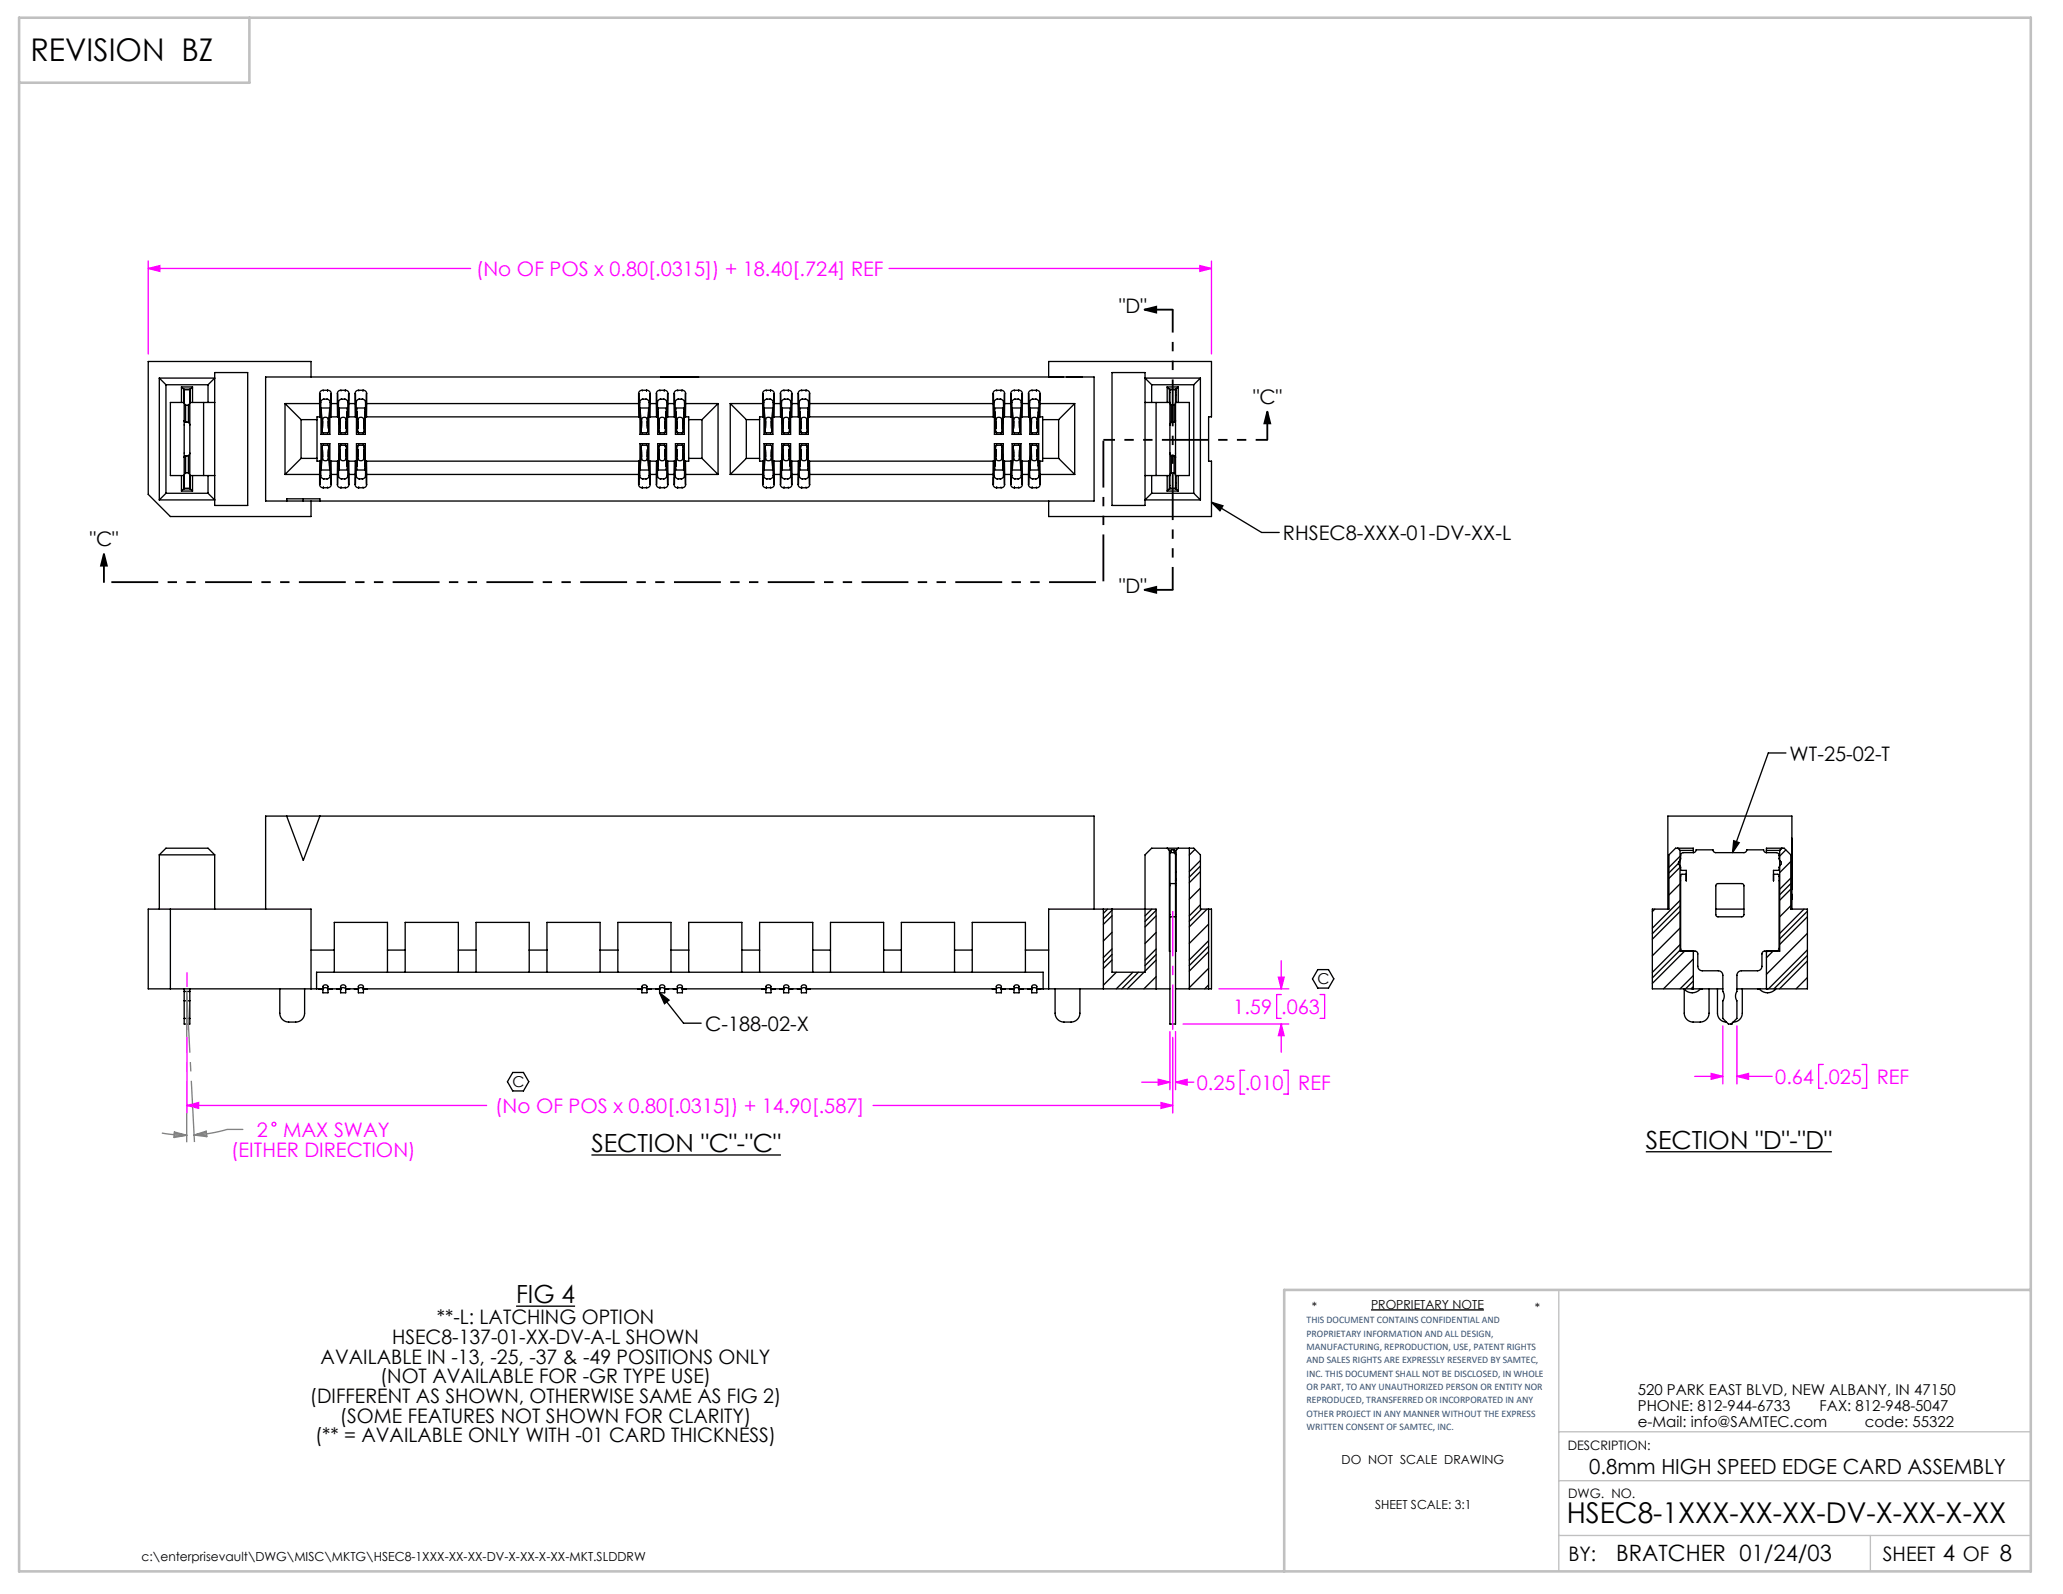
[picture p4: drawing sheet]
<svg xmlns="http://www.w3.org/2000/svg" width="279mm" height="216mm" viewBox="0 0 279 216" stroke-linecap="round" stroke-linejoin="round" font-family="sans-serif">
<path d="M0 0h279.4v215.9h-279.4z" fill="none" stroke="#fff" stroke-width=".18"/>
<g fill="none" stroke="#000" stroke-width=".18">
<path d="M21.6 51.2h7.5l-.9 .9M21.6 51.2v16.5M21.6 51.2l.9 .9M22.5 52.1h5.7M22.5 52.1v14.7M24.6 52.4h1.5M24.6 52.4v2.1M24.6 52.4l.3 .3M24.9 52.7h.9M24.9 52.7v1.8M24.9 52.8h.8M24.9 53.5h.1"/>
<path d="M24.9 57v4.9M24.9 57l.1 .2h.1M24.9 52.7v4.3M25.1 54.9l-.2-.4h-1.8v9.9h1.8l.2-.4M25.1 57.2h.4M25.1 54.9h.4M25.1 54.9v2.3M25.5 57.2l.2 .4M25.5 54.9v2.3M25.7 52.8v13.3M25.7 52.7v.1M25.8 52.7v1.8"/>
<path d="M26.1 52.4v2.1M26.1 52.4l-.3 .3M27.6 54.5v9.9M28.2 52.1v2.4M29.1 54.5h-3.4l-.2 .4M29.1 50.5h4.4v18h-4.4zM36 51.1h112.2v16.8h-112.2zM38.6 54.7h4.7M38.6 54.7v9.6M38.6 54.7l2.2 2.1M40.8 56.8h2.1M40.8 56.8v5.3"/>
<path d="M42.1 51.1v-2.1h-22v18l3 3h19v-2.1M43.3 54.7v-1.4a.45 .45 0 0 1 .4-.4h.7a.45 .45 0 0 1 .5 .4v1.4M43.3 54.7v1.8M43.3 53.3l.1 1.2M43.4 55.8h.1M43.4 55.3h1.3M43.5 55.9h.1M43.5 55.3l.1 3.1 .2 .2M43.5 55.7v.2M43.6 58.4l.2 .2M43.7 57.1v.9M43.8 58.6h.6"/>
<path d="M43.8 52.9v.1M43.8 54.1h.5M43.9 54.1a.45 .45 0 0 0-.5 .4v1.2M44.3 54.1a.45 .45 0 0 1 .4 .4v2h1.1v-.7h.1M44.4 52.9v.1M44.4 58.6h.1M44.5 58v-1.2a.41 .41 0 0 0-.4-.3 .41 .41 0 0 0-.4 .3v1.3l-.1-.1M44.5 57.7v.4v-.1M44.5 58.4l-.1 .2M44.6 55.9h.1M44.6 55.8h.1M44.6 55.7v.2"/>
<path d="M44.7 55.3l-.2 3.1M44.7 55.9v2.9h-1.2l-.1-2.9v.6h-.5v6h.5v.6M44.8 53.3v1M44.9 54.7h.8M44.9 54.7l-.1 1.8M45.7 54.7v-1.4a.45 .45 0 0 1 .4-.4h.7a.45 .45 0 0 1 .5 .4v1.4M45.7 54.7v1.8M45.7 53.3l.1 1.2M45.8 55.3h1.3M45.9 55.9h.1M45.9 55.3l.2 2.8v-1.3a.41 .41 0 0 1 .4-.3 .41 .41 0 0 1 .4 .3v1.2M45.9 55.7v.2"/>
<path d="M45.9 55.8l.1 2.7 .2 .1M46 58.4l.2 .2M46.1 57.1v.9M46.2 58.6h.6M46.2 52.9v.1M46.2 54.1h.5M46.3 54.1a.45 .45 0 0 0-.5 .4v1.2M46.7 54.1a.45 .45 0 0 1 .4 .4v2h1.1v-.7h.1M46.8 52.9v.1M46.8 58.6h.1M46.9 58.4l-.1 .2M47 55.9h.1"/>
<path d="M47 55.8h.1v3h-1.2v-3M47 55.8l-.1 2.6M47 55.7v.2M47.1 55.3l-.2 2.8v-.4M47.2 53.3v1M47.3 54.7h.8M47.3 54.7l-.1 1.8M48.1 54.7v-1.4a.45 .45 0 0 1 .4-.4h.7a.45 .45 0 0 1 .5 .4v1.4M48.1 54.7v1.8M48.1 53.3l.1 1.2M48.2 55.3h1.3M48.3 55.8v3h1.2v-3"/>
<path d="M48.3 55.9h.1M48.3 55.3l.2 2.8v-.4M48.3 55.7v.2M48.3 55.8l.1 2.7 .2 .1M48.4 58.4l.2 .2M48.5 58v-1.2a.41 .41 0 0 1 .4-.3 .41 .41 0 0 1 .4 .3v1.2M48.6 52.9v.1M48.6 54.1h.5M48.7 54.1a.45 .45 0 0 0-.5 .4v1.2M49.1 54.1a.45 .45 0 0 1 .4 .4v1.2M49.2 52.9v.1M49.2 58.6h.1"/>
<path d="M49.3 58.4l-.1 .2h-.6M49.4 55.9h.1M49.4 55.8l.1 .7h37.1v-.7h.1M49.4 55.8l-.1 2.6M49.4 55.7v.2M49.5 55.3l-.2 2.8v-.4M49.6 53.3v1M49.7 54.7h36.8M49.7 54.7l-.1 1.8M86.5 54.7v-1.4a.45 .45 0 0 1 .4-.4h.7a.45 .45 0 0 1 .5 .4v1.4M86.5 54.7v1.8M86.5 53.3l.1 1.2"/>
<path d="M86.6 55.3h1.3M86.7 55.8v3h1.2v-3M86.7 55.9h.1M86.7 55.3l.2 2.8v-.4M86.7 55.7v.2M86.7 55.8l.2 2.7 .1 .1M86.8 58.4l.2 .2M86.9 58v-1.2a.41 .41 0 0 1 .4-.3 .41 .41 0 0 1 .4 .3v1.2M87 58.6h.6M87 52.9v.1M87 54.1h.5M87.1 54.1a.45 .45 0 0 0-.5 .4v1.2"/>
<path d="M87.5 54.1a.45 .45 0 0 1 .4 .4v2h1.1v-.7h.1M87.6 52.9v.1M87.6 58.6h.1M87.7 57.7v.4v-.1M87.7 58.4l-.1 .2M87.8 55.9h.1M87.8 55.8h.1M87.8 55.7v.2M87.9 55.3l-.2 3.1M88 53.3v1M88.1 54.7h.8M88.1 54.7l-.1 1.8"/>
<path d="M88.9 54.7v-1.4a.45 .45 0 0 1 .4-.4h.7a.45 .45 0 0 1 .5 .4v1.4M88.9 54.7v1.8M88.9 53.3l.1 1.2M89 55.3h1.3M89.1 55.8v3h1.2v-3M89.1 55.9h.1M89.1 55.3l.1 3.1 .2 .2M89.1 55.7v.2M89.2 58.4l.2 .2M89.3 58v-1.2a.41 .41 0 0 1 .4-.3 .41 .41 0 0 1 .4 .3v1.2M89.3 57.7v.4l-.1-.1M89.4 52.9v.1"/>
<path d="M89.4 54.1h.5M89.5 54.1a.45 .45 0 0 0-.5 .4v1.2M89.5 51.1h.1M89.9 54.1a.45 .45 0 0 1 .4 .4v1.2M90 52.9v.1M90 58.6h.1M90.1 57.7v.4v-.1M90.1 58.4l-.1 .2h-.6M90.2 55.9h.1M90.2 55.8l.1 .7h1.1v-.7h.1M90.2 55.7v.2M90.3 55.3l-.2 3.1"/>
<path d="M90.4 53.3v1M90.5 54.7h.8M90.5 54.7l-.1 1.8M91.3 54.7v-1.4a.45 .45 0 0 1 .4-.4h.7a.45 .45 0 0 1 .5 .4v1.4M91.3 54.7v1.8M91.3 53.3l.1 1.2M91.4 55.3h1.3M91.5 55.8v3h1.2v-3M91.5 55.9h.1M91.5 55.3l.1 3.1 .2 .2M91.5 55.7v.2M91.6 58.4l.2 .2"/>
<path d="M91.7 57.7v.4l-.1-.1M91.8 58.6h.6M91.8 52.9v.1M91.8 54.1h.5M91.9 54.1a.45 .45 0 0 0-.5 .4v1.2M92.3 54.1a.45 .45 0 0 1 .4 .4v1.2M92.4 52.9v.1M92.4 58.6h.1M92.5 57.1v.9M92.5 58.4l-.1 .2M92.6 55.9h.1M92.6 55.8l.1 .7h.6v6h-.6v.6h-.1"/>
<path d="M92.6 55.8l-.1 2.6M92.6 55.7v.2M92.7 55.3l-.2 2.8v-1.3a.41 .41 0 0 0-.4-.3 .41 .41 0 0 0-.4 .3v1.2M92.8 53.3v1M92.9 54.7h4.4M92.9 54.7l-.1 1.8M93.3 56.8h1.8M94.6 51.1h.1M95.1 56.8v5.3M97.3 54.7v9.6M97.3 54.7l-2.2 2.1M98.9 54.7h4.4"/>
<path d="M98.9 54.7v9.6M98.9 54.7l2.2 2.1M101.1 56.8h1.8M101.1 56.8v5.3M103.3 54.7v-1.4a.45 .45 0 0 1 .4-.4h.7a.45 .45 0 0 1 .5 .4v1.4M103.3 54.7v1.8M103.3 53.3l.1 1.2M103.4 55.3h1.3M103.5 55.9h.1M103.5 55.3l.2 2.8v-.4M103.5 55.7v.2M103.5 55.8l.1 2.7 .2 .1"/>
<path d="M103.5 55.8h-.1l.1 3h1.2v-3h-.1M103.6 58.4l.2 .2M103.7 58v-1.2a.41 .41 0 0 1 .4-.3 .41 .41 0 0 1 .4 .3v1.2M103.8 58.6h.6M103.8 52.9v.1M103.8 54.1h.5M103.9 54.1a.45 .45 0 0 0-.5 .4v2h-.5v6h.5v1.9a.45 .45 0 0 0 .5 .5M104.3 54.1a.45 .45 0 0 1 .4 .4v1.2M104.4 52.9v.1M104.4 58.6h.1M104.5 58.4l-.1 .2M104.6 55.9h.1"/>
<path d="M104.6 55.8l-.1 2.6M104.6 55.7v.2M104.7 55.3l-.2 2.8v-.4M104.8 53.3v1M104.9 54.7h.8M104.9 54.7l-.1 1.8M105.7 54.7v-1.4a.45 .45 0 0 1 .4-.4h.7a.45 .45 0 0 1 .5 .4v1.4M105.7 54.7v1.8M105.7 53.3l.1 1.2M105.8 55.8h.1M105.8 55.3h1.3M105.9 55.8v3h1.2v-3"/>
<path d="M105.9 55.9h.1M105.9 55.3l.2 2.8v-.4M105.9 55.7v.2M105.9 55.8l.1 2.7 .2 .1M106 58.4l.2 .2M106.1 58v-1.2a.41 .41 0 0 1 .4-.3 .41 .41 0 0 1 .4 .3v1.2M106.2 58.6h.6M106.2 52.9v.1M106.2 54.1h.5M106.3 54.1a.45 .45 0 0 0-.5 .4v2h-1.1M106.7 54.1a.45 .45 0 0 1 .4 .4v1.2M106.8 52.9v.1"/>
<path d="M106.8 58.6h.1M106.9 58.4l-.1 .2M107 55.9h.1M107 55.8h.1v.7h1.1v-.7h.1M107 55.8l-.1 2.6M107 55.7v.2M107.1 55.3l-.2 2.8v-.4M107.2 53.3v1M107.3 54.7h.8M107.3 54.7l-.1 1.8M108.1 54.7v-1.4a.45 .45 0 0 1 .4-.4h.7a.45 .45 0 0 1 .5 .4v1.4M108.1 54.7v1.8"/>
<path d="M108.1 53.3l.1 1.2M108.2 55.3h1.3M108.3 55.8v3h1.2v-3M108.3 55.9h.1M108.3 55.3l.2 2.8v-.4M108.3 55.7v.2M108.3 55.8l.1 2.7 .2 .1M108.4 58.4l.2 .2M108.5 58v-1.2a.41 .41 0 0 1 .4-.3 .41 .41 0 0 1 .4 .3v1.3v-.1M108.6 58.6h.6M108.6 52.9v.1M108.6 54.1h.5"/>
<path d="M108.7 54.1a.45 .45 0 0 0-.5 .4v1.2M109.1 54.1a.45 .45 0 0 1 .4 .4v1.2M109.2 52.9v.1M109.2 58.6h.1M109.3 57.1v.9M109.3 58.4l-.1 .2M109.4 55.9h.1M109.4 55.8h.1v.7h25.1v-.7h.1M109.4 55.7v.2M109.5 55.3l-.2 3.1M109.6 53.3v1M109.7 54.7h24.8"/>
<path d="M109.7 54.7l-.1 1.8M134.5 54.7v-1.4a.45 .45 0 0 1 .4-.4h.7a.45 .45 0 0 1 .5 .4v1.4M134.5 54.7v1.8M134.5 53.3l.1 1.2M134.6 55.3h1.3M134.7 55.8v3h1.2v-3M134.7 55.9h.1M134.7 55.3l.1 3.1 .2 .2M134.7 55.7v.2M134.8 58.4l.2 .2M134.9 58v-1.2a.41 .41 0 0 1 .4-.3 .41 .41 0 0 1 .4 .3v1.2M134.9 57.7v.4l-.1-.1"/>
<path d="M135 58.6h.6M135 52.9v.1M135 54.1h.5M135.1 54.1a.45 .45 0 0 0-.5 .4v1.2M135.5 54.1a.45 .45 0 0 1 .4 .4v1.2M135.6 52.9v.1M135.6 58.6h.1M135.7 58.4l-.1 .2M135.8 55.9h.1M135.8 55.8h.1v.7h1.1M135.8 55.8l-.1 2.6M135.8 55.7v.2"/>
<path d="M135.9 55.3l-.2 2.8v-.4M136 53.3v1M136.1 54.7h.8M136.1 54.7l-.1 1.8M136.9 54.7v-1.4a.45 .45 0 0 1 .4-.4h.7a.45 .45 0 0 1 .5 .4v1.4M136.9 54.7v1.8M136.9 53.3l.1 1.2M137 55.8h.1M137 55.3h1.3M137.1 55.9h.1M137.1 55.3l.1 3.1 .2 .2M137.1 55.7v.2"/>
<path d="M137.2 58.4l.2 .2M137.3 58v-1.2a.41 .41 0 0 1 .4-.3 .41 .41 0 0 1 .4 .3v1.2M137.3 57.7v.4l-.1-.1M137.4 58.6h.6M137.4 52.9v.1M137.4 54.1h.5M137.5 54.1a.45 .45 0 0 0-.5 .4l.1 4.3h1.2v-3M137.9 54.1a.45 .45 0 0 1 .4 .4v1.2M138 52.9v.1M138 58.6h.1M138.1 58.4l-.1 .2M138.2 55.9h.1"/>
<path d="M138.2 55.8h.1v.7h1.1v-.7h.1M138.2 55.8l-.1 2.6M138.2 55.7v.2M138.3 55.3l-.2 2.8v-.4M138.4 53.3v1M138.5 54.7h.8M138.5 54.7l-.1 1.8M139.3 54.7v-1.4a.45 .45 0 0 1 .4-.4h.7a.45 .45 0 0 1 .5 .4v1.4M139.3 54.7v1.8M139.3 53.3l.1 1.2M139.4 55.4v.3M139.5 55.3v.1"/>
<path d="M139.5 55.8v3h1.2v-3M139.5 55.9h.1M139.5 55.3l.2 2.8v-.4M139.5 55.7v.2M139.5 55.8l.1 2.7 .2 .1M139.6 58.4l.2 .2M139.7 58v-1.2a.41 .41 0 0 1 .4-.3 .41 .41 0 0 1 .4 .3v1.2M139.8 58.6h.6M139.8 52.9v.1M139.8 54.1h.5M139.9 54.1a.45 .45 0 0 0-.5 .4v.8h1.3v-.8a.45 .45 0 0 0-.4-.4M140.4 52.9v.1"/>
<path d="M140.4 58.6h.1M140.5 58.4l-.1 .2M140.6 55.9h.1M140.6 55.8h.1v.7h.5v6h-.5v.6h-.1M140.6 55.8l-.1 2.6M140.6 55.7v.2M140.7 55.3l-.2 2.8v-.4M140.7 55.3v.1M140.7 55.4v.3M140.8 53.3v1M140.9 54.7h4.7M140.9 54.7l-.1 1.8"/>
<path d="M141.2 56.8h2.2M142 51.1v-2.1h22.1v7.5h-.4v6h.4v7.5h-22.1v-2.1M142.1 51.1h.1M143.4 56.8v5.3M144 51.1h.1M144.5 51.1h.2M144.5 51.1h.1M144.6 51.1h.9M144.6 51.1h.1M145.5 51.1h.9M145.5 51.1h.1M145.6 54.7v9.6"/>
<path d="M145.6 54.7l-2.2 2.1M146.4 51.1h.1M146.6 51.1h.1M150.6 50.5h4.5v18h-4.5zM155.1 54.5h3.3l.2 .4M156 52.1v2.4M156 52.1h5.7M156.6 54.5v9.9M158.1 52.4h1.5M158.1 52.4v2.1M158.1 52.4l.3 .3M158.4 52.7h.9"/>
<path d="M158.4 52.7v1.8M158.4 52.8v13.3M158.4 52.7v.1M158.4 52.8h.9M158.6 57.2l-.2 .4M158.6 54.9h.4M158.6 54.9v2.3M159 54.9l.2-.4h1.9v9.9h-1.9l-.2-.4M159 57.2h-.4M159 54.9v2.3M159.2 57l-.1 .2h-.1M159.2 57v4.9"/>
<path d="M159.2 52.7v4.3M159.2 53.5h.1M159.3 52.7v1.8M159.6 52.4v2.1M159.6 52.4l-.3 .3M161.7 52.1v14.7M162.6 51.2h-7.5l.9 .9M162.6 51.2l-.9 .9M162.6 51.2v16.5M22.5 66.8h5.7M22.5 66.8l-.9 .9M24.6 66.5h1.5"/>
<path d="M24.6 64.4v2.1M24.9 64.4v1.8M24.9 66.2l-.3 .3M24.9 66.2h.9M24.9 66.1h.8M24.9 65.4h.1M24.9 61.9v4.3M25.1 61.8h-.1l-.1 .1M25.1 64h.4M25.1 61.8v2.2M25.5 61.7l-.4 .1M25.5 64l.2 .4h3.4"/>
<path d="M25.5 61.7v2.3M25.7 61.4l-.2 .3M25.7 66.1v.1M25.8 64.4v1.8M25.8 66.2l.3 .3M26.1 64.4v2.1M28.2 64.4v2.4M28.2 66.8l.9 .9h-7.5M38.6 64.3h4.7M38.8 67.9v-.3h4.5v.3M40.8 62.1l-2.2 2.2M40.8 62.1h2.1"/>
<path d="M41.1 67.6v.3M43.3 64.3v1.3a.45 .45 0 0 0 .4 .5h.7a.45 .45 0 0 0 .5-.5v-1.3M43.3 62.5v1.8M43.4 64.6l-.1 1M43.4 63.2v1.2a.45 .45 0 0 0 .5 .5M43.4 63.1h.1M43.4 63.7h1.3M43.5 63h.1M43.5 63l-.1 .1M43.5 63v-2.9h1.2v2.9M43.7 61.2v-.3l-.2 2.8M43.8 60.3h-.1"/>
<path d="M43.8 60.3l-.2 .2-.1 2.7M43.8 60.3h.6M43.8 66v.1M43.8 64.9h.5M44.4 66v.1M44.4 60.3l.1 .2M44.5 60.9v1M44.5 60.5l.2 3.2M44.5 60.9v1.3a.41 .41 0 0 1-.4 .2 .41 .41 0 0 1-.4-.2v-1.3M44.6 63h.1M44.6 63.1h.1M44.6 63l.1 .2"/>
<path d="M44.7 63v.1M44.8 64.4v1.2M44.8 62.5l.1 1.8M44.9 64.3h.8M45.7 64.3v1.3a.45 .45 0 0 0 .4 .5h.7a.45 .45 0 0 0 .5-.5v-1.3M45.7 62.5v1.8M45.8 64.6l-.1 1M45.8 63.2v1.2a.45 .45 0 0 0 .5 .5M45.8 63.7h1.3M45.9 63.1v-3h1.2v3h-.1M45.9 63h.1M45.9 63.1l-.1-.6h-1.1v1.9a.45 .45 0 0 1-.4 .5"/>
<path d="M46.1 60.9v1.3a.41 .41 0 0 0 .4 .2 .41 .41 0 0 0 .4-.2v-1.3l.2 2.8M46.1 61.2v-.3l-.2 2.8M46.2 60.3h-.1M46.2 60.3l-.2 .2-.1 2.7M46.2 60.3h.6M46.2 66v.1M46.2 64.9h.5M46.8 66v.1M46.8 60.3l.1 .2M46.9 60.9v1M46.9 60.5l.1 2.6M47 63h.1"/>
<path d="M47 63l.1 .2M47.2 64.4v1.2M47.2 62.5l.1 1.8M47.3 64.3h.8M48.1 64.3v1.3a.45 .45 0 0 0 .4 .5h.7a.45 .45 0 0 0 .5-.5v-1.3M48.1 62.5v1.8M48.2 64.6l-.1 1M48.2 63.2v1.2a.45 .45 0 0 0 .5 .5M48.2 63.7h1.3M48.3 63.1v-3h1.2v3M48.3 63h.1M48.3 63.1v.1"/>
<path d="M48.3 63.1l-.1-.6h-1.1v1.9a.45 .45 0 0 1-.4 .5M48.4 60.9h.1v.3M48.5 60.9v1.3a.41 .41 0 0 0 .4 .2 .41 .41 0 0 0 .4-.2v-1.3M48.6 60.3h-.1M48.6 66v.1M48.6 64.9h.5M49.2 66v.1M49.2 60.3l.1 .2M49.2 60.3h-.7v.1l-.2 3.3M49.3 61.2v-.3l.2 2.8M49.3 60.5l.1 2.6M49.4 63h.1"/>
<path d="M49.4 63.1h.1v-.6h37.1v.6h.1M49.4 63l.1 .2M49.5 63.2v1.2a.45 .45 0 0 1-.4 .5M49.6 64.4v1.2M49.6 62.5l.1 1.8M49.7 64.3h36.8M86.5 64.3v1.3a.45 .45 0 0 0 .4 .5h.7a.45 .45 0 0 0 .5-.5v-1.3M86.5 62.5v1.8M86.6 64.6l-.1 1M86.6 63.2v1.2a.45 .45 0 0 0 .5 .5M86.6 63.7h1.3M86.7 63.1v-3h1.2v3"/>
<path d="M86.7 63h.1M86.9 60.9v1M87 60.3h-.1M87 60.3l-.2 .2-.1 2.7M87 60.3h.6M87 66v.1M87 64.9h.5M87.6 66v.1M87.6 60.3l.1 .2M87.7 60.9v1.3a.41 .41 0 0 1-.4 .2 .41 .41 0 0 1-.4-.2v-1.3l-.2 2.8M87.7 60.5l.2 3.2M87.7 60.9v.3"/>
<path d="M87.8 63h.1M87.8 63.1h.1M87.8 63l.1 .2M87.9 63.2v1.2a.45 .45 0 0 1-.4 .5M87.9 62.5h1.1v.6h.1M88 64.4v1.2M88 62.5l.1 1.8M88.1 64.3h.8M88.9 64.3v1.3a.45 .45 0 0 0 .4 .5h.7a.45 .45 0 0 0 .5-.5v-1.3M88.9 62.5v1.8M89 64.6l-.1 1M89 63.2v1.2a.45 .45 0 0 0 .5 .5"/>
<path d="M89 63.7h1.3M89.1 63.1v-3h1.2v3M89.1 63h.1M89.3 60.9v1M89.4 60.3h-.1M89.4 66v.1M89.4 64.9h.5M90 66v.1M90 60.3l.1 .2M90 60.3l-.7 .1-.2 2.8M90.1 60.9v1.3a.41 .41 0 0 1-.4 .2 .41 .41 0 0 1-.4-.2v-1.3l-.2 2.8M90.1 60.5l.2 3.2"/>
<path d="M90.1 60.9v.3M90.2 63h.1M90.2 63.1h.1v-.6h1.1v.6h.1M90.2 63l.1 .2M90.3 63.2v1.2a.45 .45 0 0 1-.4 .5M90.4 64.4v1.2M90.4 62.5l.1 1.8M90.5 64.3h.8M91.3 64.3v1.3a.45 .45 0 0 0 .4 .5h.7a.45 .45 0 0 0 .5-.5v-1.3M91.3 62.5v1.8M91.4 64.6l-.1 1M91.4 63.2v1.2a.45 .45 0 0 0 .5 .5"/>
<path d="M91.4 63.7h1.3M91.5 63.1v-3h1.2v3M91.5 63h.1M91.7 60.9v1.3a.41 .41 0 0 0 .4 .2 .41 .41 0 0 0 .4-.2v-1.3M91.7 61.2v-.3l-.2 2.8M91.8 60.3h-.1M91.8 60.3l-.2 .2-.1 2.7M91.8 60.3h.6M91.8 66v.1M91.8 64.9h.5M92.4 66v.1M92.4 60.3l.1 .2"/>
<path d="M92.5 61.2v-.3l.2 2.8M92.5 60.5l.1 2.6M92.6 63h.1M92.6 63l.1 .2M92.7 63.2v1.2a.45 .45 0 0 1-.4 .5M92.8 64.4v1.2M92.8 62.5l.1 1.8M92.9 64.3h4.4M93.3 62.1h1.8M95.1 62.1l2.2 2.2M98.9 64.3h4.4M101.1 62.1l-2.2 2.2"/>
<path d="M101.1 62.1h1.8M103.3 64.3v1.3a.45 .45 0 0 0 .4 .5h.7a.45 .45 0 0 0 .5-.5v-1.3M103.3 62.5v1.8M103.4 64.6l-.1 1M103.4 63.7h1.3M103.5 63h.1M103.5 63.1v.1M103.5 63.1h-.1l.1-3h1.2v4.3a.45 .45 0 0 1-.4 .5M103.6 60.9h.1v1.3a.41 .41 0 0 0 .4 .2 .41 .41 0 0 0 .4-.2v-1.3M103.7 60.9v1M103.8 60.3h-.1M103.8 60.3h.6l.1 .2"/>
<path d="M103.8 60.3l-.2 .2-.1 3.2M103.8 66.1v-.1v.1M103.8 64.9h.5M104.4 66v.1M104.5 61.2v-.3l.2 2.8M104.5 60.4v.1M104.5 60.5l.1 2.6M104.6 63h.1M104.6 63.1h.1M104.6 63l.1 .2M104.7 62.5h1.1v1.9a.45 .45 0 0 0 .5 .5M104.8 64.4v1.2"/>
<path d="M104.8 62.5l.1 1.8M104.9 64.3h.8M105.7 64.3v1.3a.45 .45 0 0 0 .4 .5h.7a.45 .45 0 0 0 .5-.5v-1.3M105.7 62.5v1.8M105.8 64.6l-.1 1M105.8 63.1h.1M105.8 63.7h1.3M105.9 63.1v-3h1.2v3M105.9 63h.1M105.9 63.1v.1M106 60.9h.1v1.3a.41 .41 0 0 0 .4 .2 .41 .41 0 0 0 .4-.2v-1.3M106.1 60.9v1"/>
<path d="M106.2 60.3h-.1M106.2 60.3l-.2 .2-.1 3.2M106.2 60.3h.6M106.2 66v.1M106.2 64.9h.5M106.8 66v.1M106.8 60.3l.1 .2zM106.9 61.2v-.3l.2 2.8M106.9 60.5l.1 2.6M107 63h.1M107 63.1h.1v-.6h1.1v.6h.1M107 63l.1 .2"/>
<path d="M107.1 63.2v1.2a.45 .45 0 0 1-.4 .5M107.2 64.4v1.2M107.2 62.5l.1 1.8M107.3 64.3h.8M108.1 64.3v1.3a.45 .45 0 0 0 .4 .5h.7a.45 .45 0 0 0 .5-.5v-1.3M108.1 62.5v1.8M108.2 64.6l-.1 1M108.2 63.2v1.2a.45 .45 0 0 0 .5 .5M108.2 63.7h1.3M108.3 63.1v-3h1.2v3M108.3 63h.1M108.5 60.9v1.3a.41 .41 0 0 0 .4 .2 .41 .41 0 0 0 .4-.2v-1.3"/>
<path d="M108.5 61.2v-.3l-.2 2.8M108.6 60.3h-.1M108.6 60.3l-.2 .2-.1 2.7M108.6 60.3h.6M108.6 66v.1M108.6 64.9h.5M109.2 66v.1M109.2 60.3l.1 .2M109.3 60.5l.2 3.2M109.3 60.9v.3M109.4 63h.1M109.4 63.1h.1v-.6h25.1l.1 .6"/>
<path d="M109.4 63l.1 .2M109.5 63.2v1.2a.45 .45 0 0 1-.4 .5M109.6 64.4v1.2M109.6 62.5l.1 1.8M109.7 64.3h24.8M134.5 64.3v1.3a.45 .45 0 0 0 .4 .5h.7a.45 .45 0 0 0 .5-.5v-1.3M134.5 62.5v1.8M134.6 64.6l-.1 1M134.6 63.2v1.2a.45 .45 0 0 0 .5 .5M134.6 63.7h1.3M134.7 63.1v-3h1.2v3M134.7 63h.1"/>
<path d="M134.9 60.9v1.3a.41 .41 0 0 0 .4 .2 .41 .41 0 0 0 .4-.2v-1.3M134.9 61.2v-.3l-.2 2.8M135 60.3h-.1M135 60.3l-.2 .2-.1 2.7M135 60.3h.6M135 66v.1M135 64.9h.5M135.6 66v.1M135.6 60.3l.1 .2M135.7 60.5l.2 3.2M135.7 60.9v.3M135.8 63h.1"/>
<path d="M135.8 63l.1 .2M135.9 63.2v1.2a.45 .45 0 0 1-.4 .5M136 64.4v1.2M136 62.5l.1 1.8M136.1 64.3h.8M136.9 64.3v1.3a.45 .45 0 0 0 .4 .5h.7a.45 .45 0 0 0 .5-.5v-1.3M136.9 62.5v1.8M137 64.6l-.1 1M137 63.1h.1M137 62.5h-1.1v.6h-.1M137 63.7h1.3M137.1 63h.1"/>
<path d="M137.1 63.1v.1M137.2 60.9h.1v1.3a.41 .41 0 0 0 .4 .2 .41 .41 0 0 0 .4-.2v-1.3M137.3 60.9v1M137.4 60.3h-.1M137.4 60.3l-.2 .2-.1 3.2M137.4 60.3h.6M137.4 66v.1M137.4 64.9h.5M138 66v.1M138 60.3l.1 .2M138.1 61.2v-.3l.2 2.8M138.1 60.5l.1 2.6"/>
<path d="M138.2 63h.1M138.2 63.1h.1v-.6h1.1l.1 .6M138.2 63l.1 .2M138.3 63.1v-3h-1.2l-.1 4.3a.45 .45 0 0 0 .5 .5M138.3 63.2v1.2a.45 .45 0 0 1-.4 .5M138.4 64.4v1.2M138.4 62.5l.1 1.8M138.5 64.3h.8M139.3 64.3v1.3a.45 .45 0 0 0 .4 .5h.7a.45 .45 0 0 0 .5-.5v-1.3M139.3 62.5v1.8M139.4 64.6l-.1 1M139.4 63.2v.3"/>
<path d="M139.5 63.5v.2M139.5 63.1v-3h1.2v3M139.5 63h.1M139.5 63.1v.1M139.6 60.9h.1v1.3a.41 .41 0 0 0 .4 .2 .41 .41 0 0 0 .4-.2v-1.3M139.7 60.9v1M139.8 60.3h-.1M139.8 60.3l-.2 .2-.1 3.2M139.8 60.3h.6M139.8 66v.1M139.8 64.9h.5M139.9 64.9a.45 .45 0 0 1-.5-.5v-.7h1.3v.7a.45 .45 0 0 1-.4 .5"/>
<path d="M140.4 66v.1M140.4 60.3l.1 .2M140.5 61.2v-.3l.2 2.8M140.5 60.5l.1 2.6M140.6 63h.1M140.6 63l.1 .2M140.7 63.5v.2M140.7 63.2v.3M140.8 64.4v1.2M140.8 62.5l.1 1.8M140.9 64.3h4.7M141.2 62.1h2.2"/>
<path d="M143.4 62.1l2.2 2.2M156 64.4v2.4M156 66.8h5.7M156 66.8l-.9 .9h7.5M158.1 66.5h1.5M158.1 64.4v2.1M158.4 64.4v1.8M158.4 66.2l-.3 .3M158.4 66.2h.9M158.4 61.4l.2 .3M158.4 66.1v.1M158.4 66.1h.9"/>
<path d="M158.6 61.7l.4 .1M158.6 64l-.2 .4h-3.3M158.6 61.7v2.3M158.6 64h.4M159 61.8h.1l.1 .1M159 61.8v2.2M159.2 61.9v4.3M159.2 65.4h.1M159.3 64.4v1.8M159.3 66.2l.3 .3M159.6 64.4v2.1M161.7 66.8l.9 .9"/>
<path d="M164.1 68l6.8 4.1h2.3M164.1 68l1.5 .5-.4 .7zM21.6 115.8v7.3M21.6 115.8h7.5M21.6 115.8l.9-.9h5.7l.9 .9M29.1 115.8v7.3M38.8 110.5l2.3 6 2.2-6M158.1 114.9l.3 .3M158.4 115.2v13.6M158.4 115.2h.2M158.4 115.5h.6l.2 .3M158.4 119.7v4.5"/>
<path d="M158.4 115.5l.2-.2v-.2h.3a.11 .11 0 0 1 .2 0 .11 .11 0 0 1-.1 .2l.2 .2v.3M158.4 115.5v4.2M158.4 119.7h.8M159 115.2h.3M159.2 119.7v4.5M159.2 115.8v3.9M159.3 119.1l-.1 .2M159.3 115.2v13.6h-.1M159.3 118.1l-.1 .1M159.6 114.9l-.3 .3M161.1 114.9v19M161.8 115l-.7 .8"/>
<path d="M162.6 118.1l-1.5 1.5M162.6 117.3l-1.5 1.5M162.6 116.6l-1.5 1.5M227.2 114.9l.3 .3M227.5 117.5l-1.5 1.5M227.5 116.7l-1.5 1.5M227.5 116l-1.5 1.5M227.5 119.7l-1.5 1.5M227.5 115.2v13.6h2.1a.38 .38 0 0 1 .3 .4v1.7a.61 .61 0 0 0 .6 .6h2.2a.61 .61 0 0 1 .6 .6v2.2a1.14 1.14 0 0 1 0 1.3v2.3l.8 .8h.4M227.5 115.2h1.8M228.4 118.4h-.6l-.2 .3v9.7a.38 .38 0 0 0 .4 .4M228.4 119.3h.1"/>
<path d="M229.3 115.5h-1.3a.38 .38 0 0 0-.4 .4v.5l-.3 .6 .3 .4v.5h.8v1.4M229.3 115.5a.38 .38 0 0 0 .4-.4h2.3a.38 .38 0 0 0 .4 .4h3.8a.38 .38 0 0 0 .4-.4h2.3a.38 .38 0 0 0 .3 .4M229.3 115.5v-.6h-2.4l-.9 .9v7.3h-2.2v10.8h9.5M232.5 119.8l.2-.1h3.2l.2 .1 .1 .2v3.9l-.1 .2-.2 .1h-3.2l-.2-.1-.1-.2v-3.9zM234.8 113.9l.7 .2-.9 1.4zM239.2 115.5v-.6h2.4l.9 .9v7.3h2.3v10.8h-9.6M239.2 115.2h1.8M239.2 115.5h1.4a.38 .38 0 0 1 .4 .4v.5l.3 .6-.3 .4v.5h-.8v1.4M240.2 119.3h.1M240.2 118.4h.6l.2 .3v9.7a.38 .38 0 0 1-.4 .4M241 115.2v13.6h-2a.38 .38 0 0 0-.4 .4v1.7a.61 .61 0 0 1-.6 .6h-2.2a.61 .61 0 0 0-.6 .6v2.2a1.14 1.14 0 0 0 0 1.3v2.3l-.7 .8M241.3 114.9l-.3 .3"/>
<path d="M241.9 115.1l-.9 .8M241.9 102h-2.4l-4.9 13.5M242.5 119.7l-1.5 1.5M242.5 116.7l-1.5 1.5M242.5 118.9l-1.5 1.5M242.7 115.8h.1M242.7 115.9h.1M242.7 116.8h.1M242.7 113.5h.1M242.7 114.3h.1M242.7 115.2h.1M242.7 114.8h.1"/>
<path d="M242.7 119.8h.1M242.7 118.1h.1M242.7 115.9v.9M242.7 113.5v.8M242.7 115.2v.6M242.7 114.3v.5M23.1 123.1v10.8M24.9 134.3v1.3M24.9 133.9v.4M24.9 135.6v3.1h.8v-3.1M24.9 134.3h.8M24.9 137.9h.8"/>
<path d="M24.9 135.6h.8M25.7 134.3v1.3M25.7 133.9v.4M36 123.1v-12.6h112.2v12.6M37.9 133.9v3.3a1.33 1.33 0 0 0 1.7 1.2 1.33 1.33 0 0 0 1.7-1.2v-3.3M42.1 133.9v-10.8h-22v10.8h23.6M42.1 128.7h3.2M42.9 133.9v-2.2h98.4v2.2M43.2 133.9h.5M43.7 134a.37 .37 0 0 1 .4-.2 .37 .37 0 0 1 .3 .2M43.8 133.5l.3-.1 .3 .1v1h-.7v-.9zM44.4 133.9h1.7"/>
<path d="M44.9 133.9l-.5 .1M45.3 131.7v-6.8h7.2v6.8M45.6 133.9l.5 .1M46.1 134a.37 .37 0 0 1 .4-.2 .37 .37 0 0 1 .3 .2M46.2 133.5l.3-.1 .3 .1v1h-.7v-.9zM46.8 133.9h1.7M47.3 133.9l-.5 .1M48 133.9l.5 .1M48.5 134a.37 .37 0 0 1 .4-.2 .37 .37 0 0 1 .3 .2M48.6 133.5l.3-.1 .3 .1v1h-.7v-.9zM49.2 133.9h37.7M49.7 133.9l-.5 .1"/>
<path d="M52.5 128.7h2.4M54.9 131.7v-6.8h7.2v6.8M62.1 128.7h2.4M64.5 131.7v-6.8h7.2v6.8M71.7 128.7h2.4M74.1 131.7v-6.8h7.2v6.8M81.3 128.7h2.4M83.7 131.7v-6.8h7.2v6.8M86.4 133.9l.5 .1M86.9 134a.37 .37 0 0 1 .4-.2 .37 .37 0 0 1 .3 .2M87 133.5l.3-.1 .3 .1v1h-.7v-.9zM87.6 133.9h1.7"/>
<path d="M88.1 133.9l-.5 .1M88.8 133.9l.5 .1M89.3 134.5l1.3 1-.6 .4zM89.3 134a.37 .37 0 0 1 .4-.2 .37 .37 0 0 1 .3 .2M89.3 134.5l3.3 4.1h2.4M89.4 133.5l.3-.1 .3 .1v1h-.7v-.9zM90 133.9h1.7M90.5 133.9l-.5 .1M90.9 128.7h2.4M91.2 133.9l.5 .1M91.7 134a.37 .37 0 0 1 .4-.2 .37 .37 0 0 1 .3 .2M91.8 133.5l.3-.1 .3 .1v1h-.7v-.9z"/>
<path d="M92.4 133.9h11.3M92.9 133.9l-.5 .1M93.3 131.7v-6.8h7.2v6.8M100.5 128.7h2.4M102.9 131.7v-6.8h7.2v6.8M103.2 133.9l.5 .1M103.7 134a.37 .37 0 0 1 .4-.2 .37 .37 0 0 1 .3 .2M103.8 133.5l.3-.1 .3 .1v1h-.7v-.9zM104.4 133.9h1.7M104.9 133.9l-.5 .1M105.6 133.9h.5M106.1 134a.37 .37 0 0 1 .4-.2 .37 .37 0 0 1 .3 .2"/>
<path d="M106.2 133.5l.3-.1 .3 .1v1h-.7v-.9zM106.8 133.9h1.7M107.3 133.9l-.5 .1M108 133.9l.5 .1M108.5 134a.37 .37 0 0 1 .4-.2 .37 .37 0 0 1 .3 .2M108.6 133.5l.3-.1 .3 .1v1h-.7v-.9zM109.2 133.9h25.7M109.7 133.9l-.5 .1M110.1 128.7h2.4M112.5 131.7v-6.8h7.2v6.8M119.7 128.7h2.4M122.1 131.7v-6.8h7.2v6.8"/>
<path d="M129.3 128.7h2.4M131.7 131.7v-6.8h7.2v6.8M134.4 133.9l.5 .1M134.9 134a.37 .37 0 0 1 .4-.2 .37 .37 0 0 1 .3 .2M135 133.5l.3-.1 .3 .1v1h-.7v-.9zM135.6 133.9h1.7M136.1 133.9l-.5 .1M136.8 133.9l.5 .1M137.3 134a.37 .37 0 0 1 .4-.2 .37 .37 0 0 1 .3 .2M137.4 133.5l.3-.1 .3 .1v1h-.7v-.9zM138 133.9h1.7M138.5 133.9l-.5 .1"/>
<path d="M138.9 128.7h3.1M139.2 133.9l.5 .1M139.7 134a.37 .37 0 0 1 .4-.2 .37 .37 0 0 1 .3 .2M139.8 133.5l.3-.1 .3 .1v1h-.7v-.9zM140.4 133.9h18M140.9 133.9l-.5 .1M142 133.9v-10.8h14.6v10.8M142.9 133.9v3.3a1.33 1.33 0 0 0 1.7 1.2 1.33 1.33 0 0 0 1.7-1.2v-3.3M149.4 123.1v10.8M150 123.1l-.6 .6M150.6 130l-1.2 1.2M150.6 129.3l-1.2 1.1"/>
<path d="M150.6 128.5l-1.2 1.2M150.6 126.3l-1.2 1.2M150.6 124l-1.2 1.2M150.6 123.3l-1.2 1.2M150.6 123.1v8.6h4.5v-15.9l.9-.9h5.7l.9 .9v7.3h1.5v10.8h-4.9M151.2 131.7l-1.8 1.7M153.4 131.7l-2.2 2.2M154.2 131.7l-2.3 2.2M154.9 131.7l-2.2 2.2M156 123.1l-.9 1M156.6 124.1l-1.5 1.5M156.6 130l-1.5 1.5"/>
<path d="M156.6 123.3l-1.5 1.5M156.6 129.3l-1.5 1.5M156.6 128.5l-1.5 1.5M156.6 126.3l-1.5 1.5M156.6 132.3l-1.7 1.6M158.4 124.2v14.5h.8v-14.5M158.4 124.2h.8M162.6 122.5l-1.5 1.5M162.6 120.3l-1.5 1.5M162.7 123.1l-1.6 1.7M163.5 123.1l-2.4 2.4M163.7 128.9l-2.6 2.6"/>
<path d="M163.7 128.2l-2.6 2.6M163.7 127.4l-2.6 2.6M163.7 133.4l-.5 .5M163.7 125.2l-2.6 2.6M163.7 131.2l-2.6 2.6M163.7 123.1v10.8M178.5 131.3h1.4l.7 1.3-.7 1.2h-1.4l-.7-1.2zM224.1 123.1l-.3 .4M225.9 123.1v-12.6h16.8v12.6M227.5 128.7l-3.7 3.7M227.5 123.5l-3.7 3.7M227.5 122.7l-3.7 3.8"/>
<path d="M227.5 122l-3.7 3.7M227.5 128l-3.7 3.7M227.5 125.7l-3.7 3.8M228.1 133.9a1.45 1.45 0 0 0 2.2 .1M228.1 128.8l-4.3 4.4M229.3 133.6l-.3 .3M229.3 132.9l-1 1M229.3 132.1l-1.8 1.8M229.3 129.9l-4 4M229.3 128.8v5.1M230.2 133.9h.3M231.5 133.9v3.3a1.33 1.33 0 0 1-1.7 1.2 1.33 1.33 0 0 1-1.7-1.2v-3.2"/>
<path d="M232.4 123.1h3.8M232.6 133.9v3.3a1.2 1.2 0 0 0 1.2 1.2M234.5 138.7h.1M236 133.9v3.3a1.2 1.2 0 0 1-1.3 1.2M238 133.9h.4M239.2 128.8v5.1M239.4 128.8l-.2 .2M240.1 128.8l-.9 .9M240.5 133.9a1.45 1.45 0 0 1-2.2 .1M242.5 120.4l-1.5 1.5M242.5 122.7l-1.5 1.5M242.7 121.1h.1"/>
<path d="M242.7 121.8h.1M242.7 120.5h.1M244.3 123.1l-3.3 3.3M244.8 124.2l-3.8 3.7M244.8 130.2l-3.8 3.7M244.8 123.4l-3.8 3.8M244.8 129.4l-4.5 4.5M244.8 128.7l-5.3 5.2M244.8 126.4l-5.6 5.6M244.8 132.4l-1.5 1.5M69.4 145.3h1.5l.7 1.2-.7 1.3h-1.5l-.7-1.3zM80.1 156.4h25.7"/>
<path d="M222.9 156h25.2M69.9 176.9h8M185.7 177.4h15.3"/>
</g>
<path d="M211.1 174.7v38.1M211.1 193.9h63.9M211.1 208h63.9M211.1 200.6h63.9M253.3 208v4.8" fill="none" stroke="#c0c0c0" stroke-width=".18"/>
<path d="M2.6 2.4h272.4v210.4h-272.4zM33.8 2.4v8.8h-31.2M275 174.7h-101.1v38.1" fill="none" stroke="#c0c0c0" stroke-width=".35"/>
<g fill="none" stroke="#f0f" stroke-width=".18">
<path d="M20.1 36.4l1.6-.4v.8zM20.1 35.3v12.6M20.1 36.4h43.6M120.4 36.4h43.7M162.5 36l1.6 .4-1.6 .4zM164.1 35.3v12.6M158.4 139.7v7.9M159.2 139.7v7.9M160.2 138.7h14.3M165.1 133.9h9.4M173.1 132.4h.8l-.4 1.5zM173.5 138.7l.4 1.6h-.8z"/>
<path d="M173.5 134.7h-.6v3.2h.6M173.5 130.1v3.8M173.5 138.7v3.8M178.8 134.7h.6v3.2h-.6M233.3 139v7.8M235.2 139v7.8M25.3 149.7l1.6-.4v.8zM25.3 140.5v10.2M25.3 149.7h40.6M118.2 149.7h40.6M154.6 146.6h3.8M156.9 146.2l1.5 .4-1.5 .4z"/>
<path d="M157.3 149.3l1.5 .4-1.5 .4zM158.8 140.5v10.2M159.2 146.6l1.6-.4v.8zM159.2 146.6h2.5M168.6 145h-.6v3.2h.6M173.8 145h.7v3.2h-.7M229.5 145.8h3.8M231.8 145.4l1.5 .4-1.5 .4zM235.2 145.8l1.6-.4v.8zM235.2 145.8h4.8M246.9 144.2h-.6v3.2h.6M252.2 144.2h.6v3.2h-.6"/>
<circle cx="37.1" cy="152.3" r=".26"/>
</g>
<path d="M155 41.9l1.6-.4v.8zM155 41.9h3.8M171.6 55.8l.4 1.5h-.8zM171.6 55.8v3.8M14.1 75l.4 1.6h-.8zM14.1 75v3.8M155 79.9l1.6-.4v.8zM155 79.9h3.8" fill="none" stroke="#000" stroke-width=".25"/>
<path d="M21.9 153.5l1.7 .2 1.7 .1M23.6 153.5l1.7 .3M23.6 153.3l1.7 .5-1.7 .3zM25.3 153.8l-1.7 .1M26.3 153.7l1.6-.5 .1 .8zM26.3 153.7l1.7 .1M28 153.4l-1.7 .3M32.9 153h-2.1a19.4 19.4 0 0 1-4.5 .7" fill="none" stroke="#808080" stroke-width=".18"/>
<path d="M14.1 78.8h135.3" fill="none" stroke="#000" stroke-width=".25" stroke-dasharray="6.3 1.3 1.3 1.3 1.3 1.3" stroke-dashoffset="-1" stroke-linecap="butt"/>
<path d="M149.4 78.8v-19.2" fill="none" stroke="#000" stroke-width=".25" stroke-dasharray="6.3 1.3 1.3 1.3 1.3 1.3" stroke-dashoffset="-.1" stroke-linecap="butt"/>
<path d="M149.4 59.6h22.2" fill="none" stroke="#000" stroke-width=".25" stroke-dasharray="6.3 1.3 1.3 1.3 1.3 1.3" stroke-dashoffset="4.8" stroke-linecap="butt"/>
<path d="M158.8 41.9v38" fill="none" stroke="#000" stroke-width=".25" stroke-dasharray="6.3 1.3 1.3 1.3 1.3 1.3" stroke-dashoffset="3.2" stroke-linecap="butt"/>
<path d="M158.8 123.4v16.1" fill="none" stroke="#f0f" stroke-width=".18" stroke-dasharray="15.2 1.3 1.3 1.3" stroke-dashoffset="9.1" stroke-linecap="butt"/>
<path d="M25.3 131.7v7.8" fill="none" stroke="#f0f" stroke-width=".18" stroke-dasharray="15.2 1.3 1.3 1.3" stroke-dashoffset="13.2" stroke-linecap="butt"/>
<path d="M25.3 134.3l1 20.4M25.3 154.7v-20.4" fill="none" stroke="#808080" stroke-width=".18" stroke-dasharray="15.2 1.3 1.3 1.3" stroke-dashoffset="6.9" stroke-linecap="butt"/>
<g fill="#000">
<path d="M14.1 75l.4 1.6h-.8zM171.6 55.8l.4 1.5h-.8zM155 41.9l1.6-.4v.8zM155 79.9l1.6-.4v.8z"/>
<path d="M164.1 68l1.5 .5-.4 .7zM89.3 134.5l1.3 1-.6 .4zM234.8 113.9l.7 .2-.9 1.4z"/>
</g>
<path d="M20.1 36.4l1.6-.4v.8zM162.5 36l1.6 .4-1.6 .4zM159.2 146.6l1.6-.4v.8zM156.9 146.2l1.5 .4-1.5 .4zM173.1 132.4h.8l-.4 1.5zM173.5 138.7l.4 1.6h-.8zM25.3 149.7l1.6-.4v.8zM157.3 149.3l1.5 .4-1.5 .4zM231.8 145.4l1.5 .4-1.5 .4zM235.2 145.8l1.6-.4v.8z" fill="#f0f"/>
<text font-size="4.2" x="4.1" y="8.2">REVISION BZ</text>
<text font-size="3.9" x="212.2" y="206.3">HSEC8-1XXX-XX-XX-DV-X-XX-X-XX</text>
<g font-size="3.4">
<text x="222.9" y="155.6">SECTION &quot;D&quot;-&quot;D&quot;</text>
<text x="80.1" y="156.1">SECTION &quot;C&quot;-&quot;C&quot;</text>
<text x="69.9" y="176.5">FIG 4</text>
</g>
<text font-size="3" x="218.9" y="211.4">BRATCHER 01/24/03</text>
<text font-size="2.8" x="215.2" y="199.6">0.8mm HIGH SPEED EDGE CARD ASSEMBLY</text>
<g font-size="2.7" fill="#f0f">
<text x="64.5" y="37.4">(No OF POS x 0.80[.0315]) + 18.40[.724] REF</text>
<text x="167" y="137.3">1.59</text>
<text x="173.5" y="137.3">.063</text>
<text x="162.1" y="147.6">0.25</text>
<text x="168.6" y="147.6">.010</text>
<text x="175.8" y="147.6">REF</text>
<text x="240.4" y="146.8">0.64</text>
<text x="246.9" y="146.8">.025</text>
<text x="254.2" y="146.8">REF</text>
<text x="34.8" y="154.1">2</text>
<text x="38.3" y="154.1">MAX SWAY</text>
<text x="67.1" y="150.8">(No OF POS x 0.80[.0315]) + 14.90[.587]</text>
<text x="31.3" y="156.7">(EITHER DIRECTION)</text>
</g>
<g font-size="2.7">
<text x="151.6" y="42.4">&quot;D&quot;</text>
<text x="169.7" y="54.7">&quot;C&quot;</text>
<text x="12.2" y="73.9">&quot;C&quot;</text>
<text x="173.8" y="73.1">RHSEC8-XXX-01-DV-XX-L</text>
<text x="151.6" y="80.4">&quot;D&quot;</text>
<text x="242.4" y="103">WT-25-02-T</text>
<text x="95.5" y="139.6">C-188-02-X</text>
<text x="59.2" y="179.4">**-L: LATCHING OPTION</text>
<text x="43.4" y="184.7">AVAILABLE IN -13, -25, -37 &amp; -49 POSITIONS ONLY</text>
<text x="53.1" y="182">HSEC8-137-01-XX-DV-A-L SHOWN</text>
<text x="42" y="190">(DIFFERENT AS SHOWN, OTHERWISE SAME AS FIG 2)</text>
<text x="51.5" y="187.4">(NOT AVAILABLE FOR -GR TYPE USE)</text>
<text x="42.7" y="195.4">(** = AVAILABLE ONLY WITH -01 CARD THICKNESS)</text>
<text x="46" y="192.7">(SOME FEATURES NOT SHOWN FOR CLARITY)</text>
<text x="212.4" y="211.5">BY:</text>
<text x="255" y="211.4">SHEET 4 OF 8</text>
</g>
<g font-size="2">
<text x="178.4" y="133.3">C</text>
<text x="69.4" y="147.2">C</text>
<text x="221.8" y="188.9">520 PARK EAST BLVD, NEW ALBANY, IN 47150</text>
<text x="221.8" y="191.1">PHONE: 812-944-6733</text>
<text x="246.4" y="191.1">FAX: 812-948-5047</text>
<text x="221.8" y="193.2">e-Mail: info@SAMTEC.com</text>
<text x="252.6" y="193.2">code: 55322</text>
</g>
<g font-size="1.8">
<text x="212.3" y="196.4">DESCRIPTION:</text>
<text x="212.4" y="202.9">DWG. NO.</text>
</g>
<g font-size="1.7">
<text x="177.7" y="177.6">*</text>
<text x="185.7" y="177.2">PROPRIETARY NOTE</text>
<text x="207.9" y="177.6">*</text>
<text x="181.7" y="198.3">DO NOT SCALE DRAWING</text>
<text x="186.2" y="204.3">SHEET SCALE: 3:1</text>
<text x="19.2" y="211.5">c:\enterprisevault\DWG\MISC\MKTG\HSEC8-1XXX-XX-XX-DV-X-XX-X-XX-MKT.SLDDRW</text>
</g>
<g font-size="1.4" fill="#1f497d">
<text x="177" y="179.2">THIS DOCUMENT CONTAINS CONFIDENTIAL AND</text>
<text x="177" y="181">PROPRIETARY INFORMATION AND ALL DESIGN,</text>
<text x="177" y="182.8">MANUFACTURING, REPRODUCTION, USE, PATENT RIGHTS</text>
<text x="177" y="184.6">AND SALES RIGHTS ARE EXPRESSLY RESERVED BY SAMTEC,</text>
<text x="177" y="186.5">INC. THIS DOCUMENT SHALL NOT BE DISCLOSED, IN WHOLE</text>
<text x="177" y="188.3">OR PART, TO ANY UNAUTHORIZED PERSON OR ENTITY NOR</text>
<text x="177" y="190.1">REPRODUCED, TRANSFERRED OR INCORPORATED IN ANY</text>
<text x="177" y="191.9">OTHER PROJECT IN ANY MANNER WITHOUT THE EXPRESS</text>
<text x="177" y="193.7">WRITTEN CONSENT OF SAMTEC, INC.</text>
</g>
</svg>
